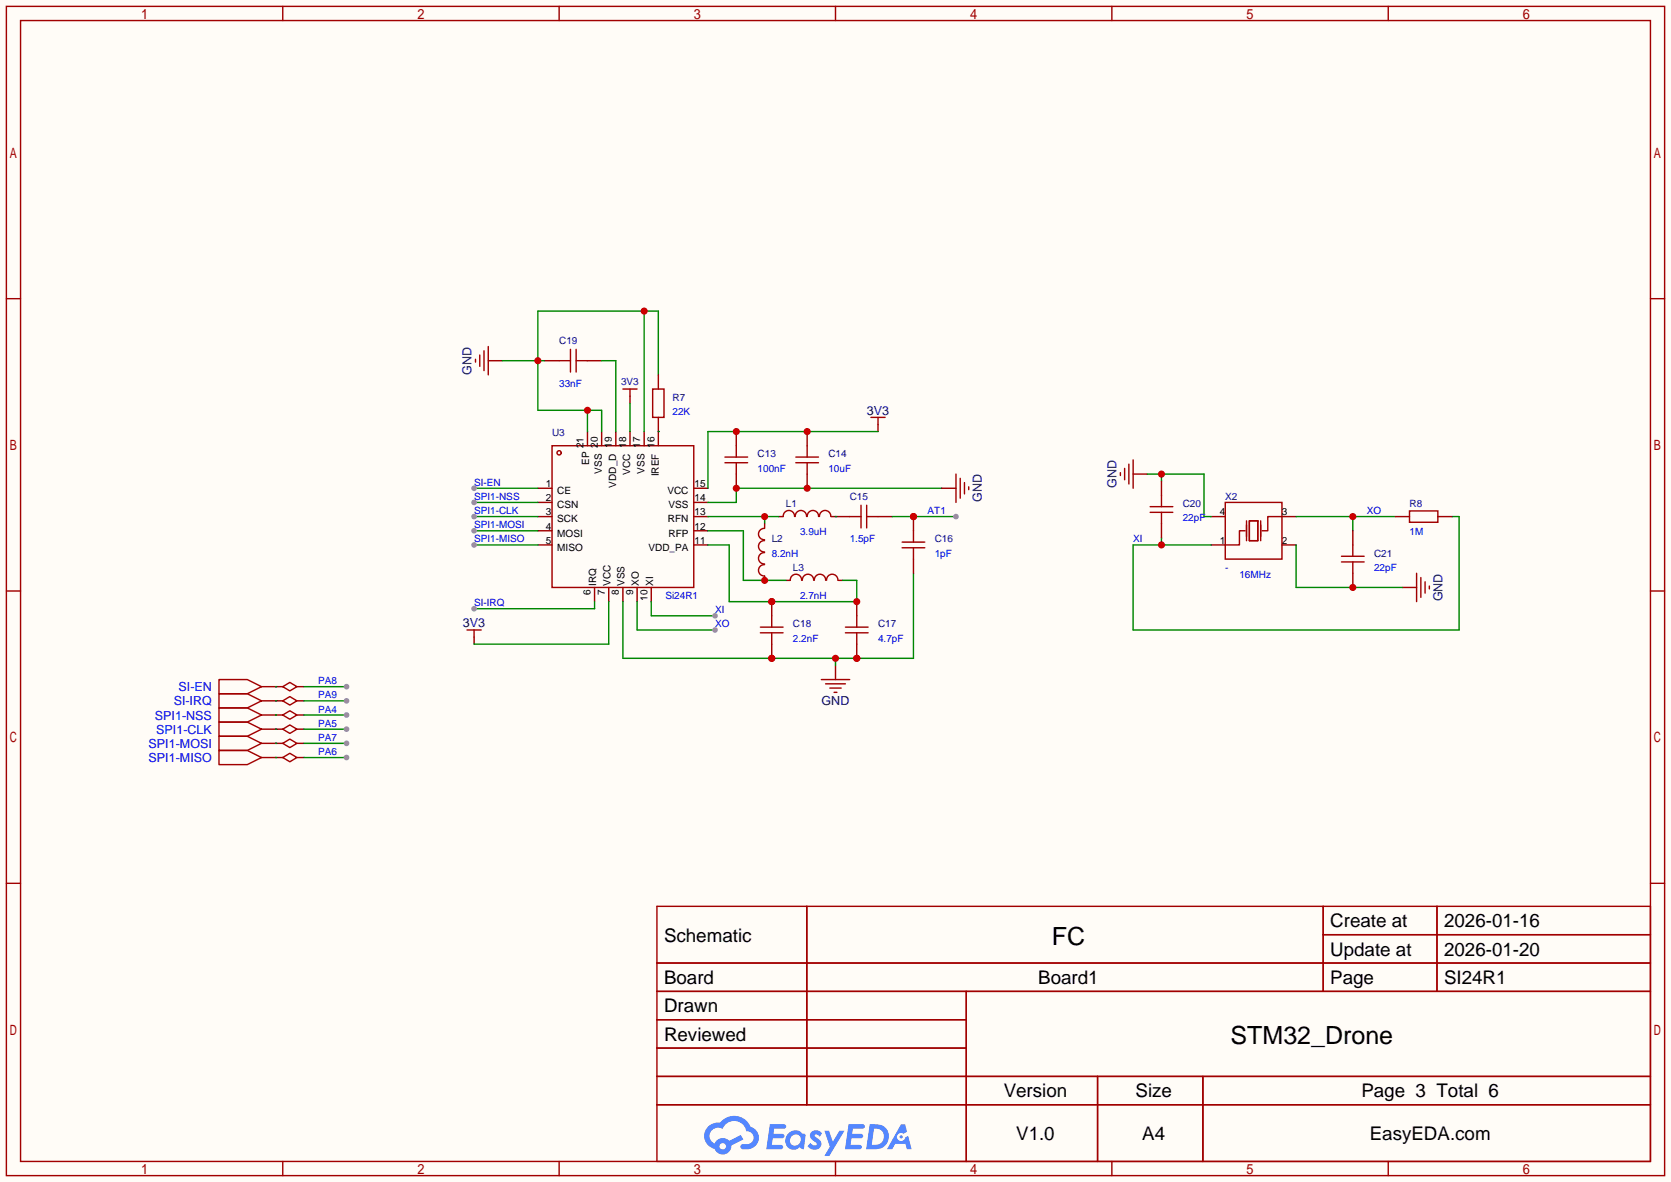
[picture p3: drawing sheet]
<svg xmlns="http://www.w3.org/2000/svg" width="299mm" height="212mm" viewBox="0 0 299 212" stroke-linecap="round" stroke-linejoin="round" font-family="sans-serif">
<path d="M0 0h299.5v211.8h-299.5z" fill="#fffcf7"/>
<g fill="none" stroke="#a10000" stroke-width=".25">
<path d="M1.1 1.1h297.2v209.6h-297.2zM3.7 3.7h292.1v204.5h-292.1zM50.7 1.1v2.6M100.2 1.1v2.6M149.7 1.1v2.6M199.3 1.1v2.6M248.8 1.1v2.6M1.1 53.5h2.6M295.8 53.5h2.5M1.1 105.9h2.6M295.8 105.9h2.5M1.1 158.3h2.6"/>
<path d="M295.8 158.3h2.5M117.7 162.4h178.1v45.8h-178.1zM117.7 172.6h178.1M117.7 177.7h178.1M144.6 162.4v35.6M173.2 177.7v30.5M237.1 162.4v15.3M237.1 167.5h58.7M257.5 162.4v15.3M117.7 182.8h55.5M117.7 192.9h178.1M117.7 187.8h55.5"/>
<path d="M117.7 198h178.1M196.7 192.9v15.3M215.6 192.9v15.3M50.7 208.2v2.5M100.2 208.2v2.5M149.7 208.2v2.5M199.3 208.2v2.5M248.8 208.2v2.5"/>
</g>
<g fill="#5487ff">
<path d="M145.5 202.8a1.3 1.3 0 0 1 1.8 .3l-.4 .6a.54 .54 0 0 0-.9-.2l.1 .2a1.58 1.58 0 0 1 1.1 1.6 1.43 1.43 0 0 1-2.5 .1l.5-.6a.64 .64 0 0 0 .5 .5 .64 .64 0 0 0 .7-.3l-.2-.2a1.6 1.6 0 0 1-1-1.6z"/>
<path d="M147.7 202.7h.9l.7 1.9 1.1-1.9h.9l-2.7 4.5h-.9l1-1.7z"/>
<path d="M138 201.5h1.6a1.31 1.31 0 0 1 1.2 .2 .4 .4 0 0 1-.3 .6h-1.8l-.1 .9h1.6a.4 .4 0 0 1 .4 .4 .4 .4 0 0 1-.4 .4h-1.7l-.2 1.2h.8a1.23 1.23 0 0 1 1.2 .2 .39 .39 0 0 1-.3 .6h-2.7z"/>
<path d="M152.1 201.5h1.6a1.32 1.32 0 0 1 1.3 .2 .39 .39 0 0 1-.4 .6h-1.7l-.2 .9h1.7a.4 .4 0 0 1 .3 .4 .4 .4 0 0 1-.4 .4h-1.7l-.2 1.2h.8a1.23 1.23 0 0 1 1.2 .2 .39 .39 0 0 1-.3 .6h-2.7z"/>
<path d="M161.5 201.5h.7l.4 1.3-.7 .4a.75 .75 0 0 0-1.1 .3 .75 .75 0 0 0 .5 1 .75 .75 0 0 0 .9-.6l.6-.3 .6 2.4h-.9l-.2-1h-1.9l-.5 1h-.9z"/>
<path d="M155.9 201.5l-.7 4.5h1.5a2.27 2.27 0 0 0 2.6-2.3 2.27 2.27 0 0 0-2.7-2.2zM156.6 202.3a1.5 1.5 0 0 1 1.8 1.5 1.5 1.5 0 0 1-1.9 1.4h-.3z"/>
<path d="M141.3 203.1a1.62 1.62 0 0 0-.4 2.1 1.62 1.62 0 0 0 2 .7l.4-.3 .3 .3 .5 .1 .3-2.5-.2-.3h-.4a1.58 1.58 0 0 0-2.5-.1zM141.9 203.6a.98 .98 0 0 1 1.5 .2 .98 .98 0 0 1-.6 1.5 .94 .94 0 0 1-1.2-.4 .94 .94 0 0 1 .3-1.3z"/>
<path d="M126.9 201.9a2.37 2.37 0 0 0 1.2 4 1.54 1.54 0 0 0 1.7 1 1.54 1.54 0 0 0 1.3-1.6l2.1-1.1-.5-.8-2 1.1a1.57 1.57 0 0 0-2.6 .4 1.5 1.5 0 0 1-.8-2.1 1.5 1.5 0 0 1 2.2-.5 2.23 2.23 0 0 1 2.3-1.4 2.23 2.23 0 0 1 2 1.8 1.16 1.16 0 0 1 1.2 1.1 1.16 1.16 0 0 1-1 1.3h-.7a.47 .47 0 0 0-.6 .3 .47 .47 0 0 0 .4 .6 2.23 2.23 0 0 0 2.3-.7 2.23 2.23 0 0 0 .4-2.3 2.16 2.16 0 0 0-1.3-1.1 3.2 3.2 0 0 0-5.4-.7l-1.2 .1zM129 205.4a.58 .58 0 0 1 1.1 0 .58 .58 0 0 1-1.1 0z"/>
<circle cx="161.5" cy="203.8" r=".28"/>
</g>
<g fill="none" stroke="#a10000" stroke-width=".25">
<path d="M98.9 79.9h25.4v25.4h-25.4z"/>
<circle cx="100.2" cy="81.2" r=".38"/>
</g>
<g fill="none" stroke="#870000" stroke-width=".25">
<path d="M105.3 77.3v2.6M107.8 77.3v2.6M110.4 77.3v2.6M112.9 77.3v2.6M115.4 77.3v2.6M118 77.3v2.6M96.4 87.5h2.5M96.4 90h2.5M96.4 92.6h2.5M96.4 95.1h2.5M96.4 97.7h2.5M124.3 87.5h2.6"/>
<path d="M124.3 90h2.6M124.3 92.6h2.6M124.3 95.1h2.6M124.3 97.7h2.6M106.6 105.3v2.5M109.1 105.3v2.5M111.6 105.3v2.5M114.2 105.3v2.5M116.7 105.3v2.5"/>
</g>
<path d="M85 87.5h11.4" fill="none" stroke="#008700" stroke-width=".25"/>
<circle cx="85" cy="87.5" r=".51" fill="#999"/>
<path d="M85 90h11.4" fill="none" stroke="#008700" stroke-width=".25"/>
<circle cx="85" cy="90" r=".51" fill="#999"/>
<path d="M85 92.6h11.4" fill="none" stroke="#008700" stroke-width=".25"/>
<circle cx="85" cy="92.6" r=".51" fill="#999"/>
<path d="M85 95.1h11.4" fill="none" stroke="#008700" stroke-width=".25"/>
<circle cx="85" cy="95.1" r=".51" fill="#999"/>
<path d="M85 97.7h11.4" fill="none" stroke="#008700" stroke-width=".25"/>
<circle cx="85" cy="97.7" r=".51" fill="#999"/>
<path d="M46.9 123.1h3.8M46.9 128.1h3.8M46.9 130.7h3.8M46.9 133.2h3.8M46.9 135.8h3.8M53.2 123.1h1.3M53.2 128.1h1.3M53.2 130.7h1.3M53.2 133.2h1.3M53.2 135.8h1.3" fill="none" stroke="#870000" stroke-width=".25"/>
<path d="M39.2 121.8h5.1l2.6 1.3-2.6 1.2h-5.1zM39.2 126.9h5.1l2.6 1.2-2.6 1.3h-5.1zM39.2 129.4h5.1l2.6 1.3-2.6 1.3h-5.1zM39.2 132h5.1l2.6 1.2-2.6 1.3h-5.1zM39.2 134.5h5.1l2.6 1.3-2.6 1.2h-5.1zM50.7 123.1l1.2-.8 1.3 .8-1.3 .7zM50.7 128.1l1.2-.7 1.3 .7-1.3 .8zM50.7 130.7l1.2-.8 1.3 .8-1.3 .7zM50.7 133.2l1.2-.7 1.3 .7-1.3 .8zM50.7 135.8l1.2-.8 1.3 .8-1.3 .7z" fill="none" stroke="#a10000" stroke-width=".25"/>
<path d="M49.4 123.1h.1M49.4 128.1h.1M49.4 130.7h.1M49.4 133.2h.1M49.4 135.8h.1M54.5 123.1h7.6" fill="none" stroke="#008700" stroke-width=".25"/>
<circle cx="62.1" cy="123.1" r=".51" fill="#999"/>
<path d="M54.5 128.1h7.6" fill="none" stroke="#008700" stroke-width=".25"/>
<circle cx="62.1" cy="128.1" r=".51" fill="#999"/>
<path d="M54.5 130.7h7.6" fill="none" stroke="#008700" stroke-width=".25"/>
<circle cx="62.1" cy="130.7" r=".51" fill="#999"/>
<path d="M54.5 135.8h7.6" fill="none" stroke="#008700" stroke-width=".25"/>
<circle cx="62.1" cy="135.8" r=".51" fill="#999"/>
<path d="M54.5 133.2h7.6" fill="none" stroke="#008700" stroke-width=".25"/>
<circle cx="62.1" cy="133.2" r=".51" fill="#999"/>
<path d="M106.6 107.8v1.3h-21.6" fill="none" stroke="#008700" stroke-width=".25"/>
<circle cx="85" cy="109.1" r=".51" fill="#999"/>
<path d="M46.9 125.6h3.8M53.2 125.6h1.3" fill="none" stroke="#870000" stroke-width=".25"/>
<path d="M39.2 124.3h5.1l2.6 1.3-2.6 1.3h-5.1zM50.7 125.6l1.2-.8 1.3 .8-1.3 .8z" fill="none" stroke="#a10000" stroke-width=".25"/>
<path d="M49.4 125.6h.1M54.5 125.6h7.6" fill="none" stroke="#008700" stroke-width=".25"/>
<circle cx="62.1" cy="125.6" r=".51" fill="#999"/>
<path d="M85 114.2v1.2M149.7 119.3v2.5" fill="none" stroke="#870000" stroke-width=".25"/>
<path d="M83.7 112.9h2.5M85 112.9v1.3M147.2 121.8h5.1M148 122.6h3.5M148.7 123.3h2M149.5 124.1h.5" fill="none" stroke="#a10000" stroke-width=".25"/>
<path d="M109.1 107.8v7.6h-24.1M114.2 107.8v5.1h13.9" fill="none" stroke="#008700" stroke-width=".25"/>
<circle cx="128.1" cy="112.9" r=".51" fill="#999"/>
<path d="M116.7 107.8v2.6h11.4" fill="none" stroke="#008700" stroke-width=".25"/>
<circle cx="128.1" cy="110.4" r=".51" fill="#999"/>
<path d="M132 77.3v2.6M157.4 76.1v1.2" fill="none" stroke="#870000" stroke-width=".25"/>
<path d="M156.1 74.8h2.5M157.4 74.8v1.3" fill="none" stroke="#a10000" stroke-width=".25"/>
<path d="M157.4 77.3h-30.5v10.2" fill="none" stroke="#008700" stroke-width=".25"/>
<circle cx="132" cy="77.3" r=".63" fill="#c00"/>
<path d="M144.7 77.3v2.6M132 85v2.5" fill="none" stroke="#870000" stroke-width=".25"/>
<path d="M132 79.9v2M129.9 81.9h4.1M129.9 82.9h4.1M132 82.9v2.1" fill="none" stroke="#a10000" stroke-width=".25"/>
<circle cx="144.7" cy="77.3" r=".63" fill="#c00"/>
<path d="M144.7 85v2.5" fill="none" stroke="#870000" stroke-width=".25"/>
<path d="M144.7 79.9v2M142.6 81.9h4.1M142.6 82.9h4.1M144.7 82.9v2.1" fill="none" stroke="#a10000" stroke-width=".25"/>
<path d="M168.8 87.5h-36.8v2.5h-5.1" fill="none" stroke="#008700" stroke-width=".25"/>
<g fill="#c00">
<circle cx="144.7" cy="87.5" r=".63"/>
<circle cx="132" cy="87.5" r=".63"/>
</g>
<path d="M149.7 118v1.3M163.7 102.7v15.3h-52.1v-10.2" fill="none" stroke="#008700" stroke-width=".25"/>
<g fill="#c00">
<circle cx="149.7" cy="118" r=".63"/>
<circle cx="153.5" cy="118" r=".63"/>
<circle cx="138.3" cy="118" r=".63"/>
</g>
<path d="M139.6 92.6h.7M149 92.6h.7M168.8 87.5h2.5" fill="none" stroke="#870000" stroke-width=".25"/>
<path d="M140.4 92.6a1.01 1.01 0 0 1 1-1.1 1.01 1.01 0 0 1 1 1.1M142.5 92.6a1.01 1.01 0 0 1 1-1.1 1.01 1.01 0 0 1 1 1.1M144.7 92.6a1.01 1.01 0 0 1 1-1.1 1.01 1.01 0 0 1 1 1.1M146.9 92.6a1.01 1.01 0 0 1 1-1.1 1.01 1.01 0 0 1 1 1.1M171.3 85v5M172.1 85.7v3.6M172.8 86.5v2M173.6 87.2v.6" fill="none" stroke="#a10000" stroke-width=".25"/>
<path d="M126.9 92.6h12.7M137 92.6v1.3" fill="none" stroke="#008700" stroke-width=".25"/>
<circle cx="137" cy="92.6" r=".63" fill="#c00"/>
<path d="M149.7 92.6h2.6M157.4 92.6h2.5" fill="none" stroke="#870000" stroke-width=".25"/>
<path d="M152.3 92.6h2M154.3 90.6v4M155.3 92.6h2.1M155.3 90.6v4" fill="none" stroke="#a10000" stroke-width=".25"/>
<path d="M149.7 92.6h.1M159.9 92.6h11.4" fill="none" stroke="#008700" stroke-width=".25"/>
<circle cx="163.7" cy="92.6" r=".63" fill="#c00"/>
<circle cx="171.3" cy="92.6" r=".51" fill="#999"/>
<path d="M163.7 92.6v2.5" fill="none" stroke="#870000" stroke-width=".25"/>
<circle cx="163.7" cy="92.6" r=".63" fill="#c00"/>
<path d="M137 93.9v.7M137 103.3v.7M140.8 104h.8M150.2 104h.8M163.7 100.2v2.5" fill="none" stroke="#870000" stroke-width=".25"/>
<path d="M137 99a1.01 1.01 0 0 0-1.1 1.1 1.01 1.01 0 0 0 1.1 1M137 96.9a1.01 1.01 0 0 0-1.1 1 1.01 1.01 0 0 0 1.1 1M137 94.7a1.01 1.01 0 0 0-1.1 1 1.01 1.01 0 0 0 1.1 1M161.7 97.2h4M161.7 98.2h4M163.7 95.1v2.1M163.7 98.2v2M137 101.2a1.01 1.01 0 0 0-1.1 1 1.01 1.01 0 0 0 1.1 1M141.6 104a1.01 1.01 0 0 1 1-1.1 1.01 1.01 0 0 1 1.1 1.1M143.8 104a1.01 1.01 0 0 1 1-1.1 1.01 1.01 0 0 1 1 1.1M145.9 104a1.01 1.01 0 0 1 1.1-1.1 1.01 1.01 0 0 1 1 1.1M148.1 104a1.01 1.01 0 0 1 1-1.1 1.01 1.01 0 0 1 1.1 1.1" fill="none" stroke="#a10000" stroke-width=".25"/>
<path d="M126.9 95.1h6.3v8.9h7.6" fill="none" stroke="#008700" stroke-width=".25"/>
<circle cx="137" cy="104" r=".63" fill="#c00"/>
<path d="M153.5 107.8v2.6M153.5 115.4v2.6" fill="none" stroke="#870000" stroke-width=".25"/>
<circle cx="153.5" cy="118" r=".63" fill="#c00"/>
<path d="M151.5 112.4h4.1M151.5 113.4h4.1M153.5 110.4v2M153.5 113.4v2" fill="none" stroke="#a10000" stroke-width=".25"/>
<path d="M126.9 97.7h3.8v10.1h22.8v-3.8h-2.5" fill="none" stroke="#008700" stroke-width=".25"/>
<g fill="#c00">
<circle cx="153.5" cy="107.8" r=".63"/>
<circle cx="138.3" cy="107.8" r=".63"/>
</g>
<path d="M138.3 107.8v2.6" fill="none" stroke="#870000" stroke-width=".25"/>
<circle cx="138.3" cy="107.8" r=".63" fill="#c00"/>
<path d="M138.3 115.4v2.6" fill="none" stroke="#870000" stroke-width=".25"/>
<circle cx="138.3" cy="118" r=".63" fill="#c00"/>
<path d="M85.2 64.4v.5M86 63.6v2.1M86.7 62.9v3.5M87.5 62.1v5.1M136.3 112.4h4M136.3 113.4h4M138.3 110.4v2M138.3 113.4v2" fill="none" stroke="#a10000" stroke-width=".25"/>
<path d="M87.5 64.6h2.5" fill="none" stroke="#870000" stroke-width=".25"/>
<path d="M115.4 55.8v21.5M90 64.6h7.7M105.3 73.5v3.8M118 67.2v-11.4h-21.6v17.7h11.4v3.8" fill="none" stroke="#008700" stroke-width=".25"/>
<g fill="#c00">
<circle cx="96.4" cy="64.6" r=".63"/>
<circle cx="105.3" cy="73.5" r=".63"/>
<circle cx="115.4" cy="55.8" r=".63"/>
</g>
<path d="M97.7 64.6h2.5M105.3 64.6h2.5M112.9 71v1.3M118 67.2v2.5M118 74.8v2.5M217 92.6h2.6M217 97.7h2.6M229.7 92.6h2.6M229.7 97.7h2.6" fill="none" stroke="#870000" stroke-width=".25"/>
<g fill="none" stroke="#a10000" stroke-width=".25">
<path d="M100.2 64.6h2M102.2 62.6v4.1M103.3 62.6v4.1M103.3 64.6h2M111.6 69.7h2.6M112.9 69.7v1.3M117 69.7h2v5.1h-2zM219.6 90h10.1v10.2h-10.1zM223.1 95.1h-1v2.6h-2.5M223.4 93.3v3.6M223.9 93.3h1.5v3.6h-1.5zM225.9 93.3v3.6"/>
<path d="M229.7 92.6h-2.5v2.5h-1"/>
</g>
<path d="M107.8 64.6h2.6v12.7M112.9 72.3v5M118 77.3h.1M208.2 96.4v1.3M260.2 92.6h1.3v20.3h-58.4v-15.2h13.9" fill="none" stroke="#008700" stroke-width=".25"/>
<circle cx="208.2" cy="97.7" r=".63" fill="#c00"/>
<path d="M232.3 92.6h17.8M242.4 92.6v2.5" fill="none" stroke="#008700" stroke-width=".25"/>
<circle cx="242.4" cy="92.6" r=".63" fill="#c00"/>
<path d="M203.1 85h2.5M251.3 105.3h2.6" fill="none" stroke="#870000" stroke-width=".25"/>
<path d="M200.8 84.7v.5M201.5 83.9v2.1M202.3 83.2v3.5M203.1 82.4v5.1M253.9 102.7v5.1M254.6 103.5v3.6M255.4 104.3v2M256.2 105v.5" fill="none" stroke="#a10000" stroke-width=".25"/>
<path d="M205.6 85h10.2v7.6h1.2M208.2 85v1.2" fill="none" stroke="#008700" stroke-width=".25"/>
<circle cx="208.2" cy="85" r=".63" fill="#c00"/>
<path d="M232.3 97.7v7.6h19" fill="none" stroke="#008700" stroke-width=".25"/>
<path d="M208.2 86.2v2.6M208.2 93.9v2.5M242.4 95.1v2.6M242.4 102.7v2.6" fill="none" stroke="#870000" stroke-width=".25"/>
<path d="M206.1 90.8h4.1M206.1 91.8h4.1M208.2 88.8v2M208.2 91.8v2.1" fill="none" stroke="#a10000" stroke-width=".25"/>
<circle cx="242.4" cy="105.3" r=".63" fill="#c00"/>
<path d="M240.4 99.7h4.1M242.4 97.7v2M252.6 91.6h5.1v2h-5.1zM240.4 100.7h4.1M242.4 100.7v2" fill="none" stroke="#a10000" stroke-width=".25"/>
<path d="M250.1 92.6h2.5M257.7 92.6h2.5" fill="none" stroke="#870000" stroke-width=".25"/>
<g font-size="4.5">
<text x="188.5" y="169.3">FC</text>
<text x="220.5" y="187.1">STM32_Drone</text>
</g>
<g font-size="3.4">
<text x="238.4" y="166.2">Create at</text>
<text x="258.8" y="166.2">2026-01-16</text>
<text x="119" y="168.7">Schematic</text>
<text x="238.4" y="171.3">Update at</text>
<text x="258.8" y="171.3">2026-01-20</text>
<text x="119" y="176.4">Board</text>
<text x="186.1" y="176.4">Board1</text>
<text x="238.4" y="176.4">Page</text>
<text x="258.8" y="176.4">SI24R1</text>
<text x="119" y="181.4">Drawn</text>
<text x="119" y="186.5">Reviewed</text>
<text x="179.9" y="196.7">Version</text>
<text x="203.5" y="196.7">Size</text>
<text x="244" y="196.7">Page 3 Total 6</text>
<text x="182.1" y="204.3">V1.0</text>
<text x="204.7" y="204.3">A4</text>
<text x="245.5" y="204.3">EasyEDA.com</text>
</g>
<g font-size="2.2" fill="#000080">
<text x="84.5" y="67.1" transform="rotate(-90 84.5 67.1)">GND</text>
<text x="155.4" y="74.4">3V3</text>
<text x="176" y="90" transform="rotate(-90 176 90)">GND</text>
<text x="200.1" y="87.5" transform="rotate(-90 200.1 87.5)">GND</text>
<text x="258.5" y="107.8" transform="rotate(-90 258.5 107.8)">GND</text>
<text x="83" y="112.5">3V3</text>
<text x="147.2" y="126.4">GND</text>
</g>
<g font-size="2.2" fill="#00f">
<text x="32" y="123.9">SI-EN</text>
<text x="27.8" y="129">SPI1-NSS</text>
<text x="28" y="131.5">SPI1-CLK</text>
<text x="31.1" y="126.4">SI-IRQ</text>
<text x="26.6" y="134">SPI1-MOSI</text>
<text x="26.6" y="136.6">SPI1-MISO</text>
</g>
<g font-size="1.8" fill="#000080">
<text x="100.2" y="61.7">C19</text>
<text x="111.3" y="69">3V3</text>
<text x="120.5" y="71.8">R7</text>
<text x="98.9" y="78.2">U3</text>
<text x="135.8" y="82">C13</text>
<text x="148.5" y="82">C14</text>
<text x="152.3" y="89.6">C15</text>
<text x="219.6" y="89.6">X2</text>
<text x="140.8" y="90.9">L1</text>
<text x="212" y="90.9">C20</text>
<text x="252.6" y="90.9">R8</text>
<text x="138.3" y="97.2">L2</text>
<text x="167.5" y="97.2">C16</text>
<text x="246.3" y="99.8">C21</text>
<text x="142.1" y="102.3">L3</text>
<text x="142.1" y="112.5">C18</text>
<text x="157.4" y="112.5">C17</text>
</g>
<g font-size="1.8" fill="#00f">
<text x="100.2" y="69.3">33nF</text>
<text x="120.5" y="74.4">22K</text>
<text x="85" y="87.1">SI-EN</text>
<text x="85" y="89.6">SPI1-NSS</text>
<text x="135.8" y="84.5">100nF</text>
<text x="148.5" y="84.5">10uF</text>
<text x="85" y="92.1">SPI1-CLK</text>
<text x="85" y="94.7">SPI1-MOSI</text>
<text x="143.4" y="95.9">3.9uH</text>
<text x="166.2" y="92.1">AT1</text>
<text x="212" y="93.4">22pF</text>
<text x="245" y="92.1">XO</text>
<text x="252.6" y="95.9">1M</text>
<text x="85" y="97.2">SPI1-MISO</text>
<text x="138.3" y="99.8">8.2nH</text>
<text x="152.3" y="97.2">1.5pF</text>
<text x="167.5" y="99.8">1pF</text>
<text x="203.1" y="97.2">XI</text>
<text x="119.3" y="107.4">Si24R1</text>
<text x="143.4" y="107.4">2.7nH</text>
<text x="219.6" y="102.3">-</text>
<text x="222.1" y="103.6">16MHz</text>
<text x="246.3" y="102.3">22pF</text>
<text x="85" y="108.6">SI-IRQ</text>
<text x="128.1" y="112.5">XO</text>
<text x="128.1" y="109.9">XI</text>
<text x="142.1" y="115">2.2nF</text>
<text x="157.4" y="115">4.7pF</text>
<text x="57" y="122.6">PA8</text>
<text x="57" y="125.2">PA9</text>
<text x="57" y="127.7">PA4</text>
<text x="57" y="130.2">PA5</text>
<text x="57" y="135.3">PA6</text>
<text x="57" y="132.8">PA7</text>
</g>
<g font-size="1.8">
<text x="104.6" y="80.4" transform="rotate(-90 104.6 80.4)">21</text>
<text x="105.6" y="83.3" transform="rotate(-90 105.6 83.3)">EP</text>
<text x="107.1" y="80.2" transform="rotate(-90 107.1 80.2)">20</text>
<text x="109.7" y="80.2" transform="rotate(-90 109.7 80.2)">19</text>
<text x="112.2" y="80.2" transform="rotate(-90 112.2 80.2)">18</text>
<text x="114.7" y="80.2" transform="rotate(-90 114.7 80.2)">17</text>
<text x="117.3" y="80.2" transform="rotate(-90 117.3 80.2)">16</text>
<text x="97.8" y="87.3">1</text>
<text x="97.8" y="89.8">2</text>
<text x="99.9" y="88.6">CE</text>
<text x="107.9" y="84.9" transform="rotate(-90 107.9 84.9)">VSS</text>
<text x="110.4" y="87.4" transform="rotate(-90 110.4 87.4)">VDD_D</text>
<text x="113" y="85.1" transform="rotate(-90 113 85.1)">VCC</text>
<text x="115.5" y="84.9" transform="rotate(-90 115.5 84.9)">VSS</text>
<text x="118" y="85.4" transform="rotate(-90 118 85.4)">IREF</text>
<text x="119.6" y="88.6">VCC</text>
<text x="124.5" y="89.8">14</text>
<text x="124.5" y="87.3">15</text>
<text x="97.8" y="92.4">3</text>
<text x="97.8" y="94.9">4</text>
<text x="99.9" y="91.1">CSN</text>
<text x="99.9" y="93.6">SCK</text>
<text x="119.7" y="93.6">RFN</text>
<text x="119.8" y="91.1">VSS</text>
<text x="124.5" y="94.9">12</text>
<text x="124.5" y="92.4">13</text>
<text x="218.6" y="92.4">4</text>
<text x="229.7" y="92.4">3</text>
<text x="97.8" y="97.4">5</text>
<text x="99.9" y="96.2">MOSI</text>
<text x="99.9" y="98.7">MISO</text>
<text x="116.2" y="98.7">VDD_PA</text>
<text x="119.8" y="96.2">RFP</text>
<text x="124.5" y="97.4">11</text>
<text x="218.6" y="97.4">1</text>
<text x="229.7" y="97.4">2</text>
<text x="105.9" y="106.6" transform="rotate(-90 105.9 106.6)">6</text>
<text x="106.9" y="105" transform="rotate(-90 106.9 105)">IRQ</text>
<text x="108.4" y="106.6" transform="rotate(-90 108.4 106.6)">7</text>
<text x="109.4" y="105" transform="rotate(-90 109.4 105)">VCC</text>
<text x="110.9" y="106.6" transform="rotate(-90 110.9 106.6)">8</text>
<text x="111.9" y="105" transform="rotate(-90 111.9 105)">VSS</text>
<text x="113.5" y="106.6" transform="rotate(-90 113.5 106.6)">9</text>
<text x="114.5" y="105" transform="rotate(-90 114.5 105)">XO</text>
<text x="116" y="107.6" transform="rotate(-90 116 107.6)">10</text>
<text x="117" y="105" transform="rotate(-90 117 105)">XI</text>
</g>
</svg>
